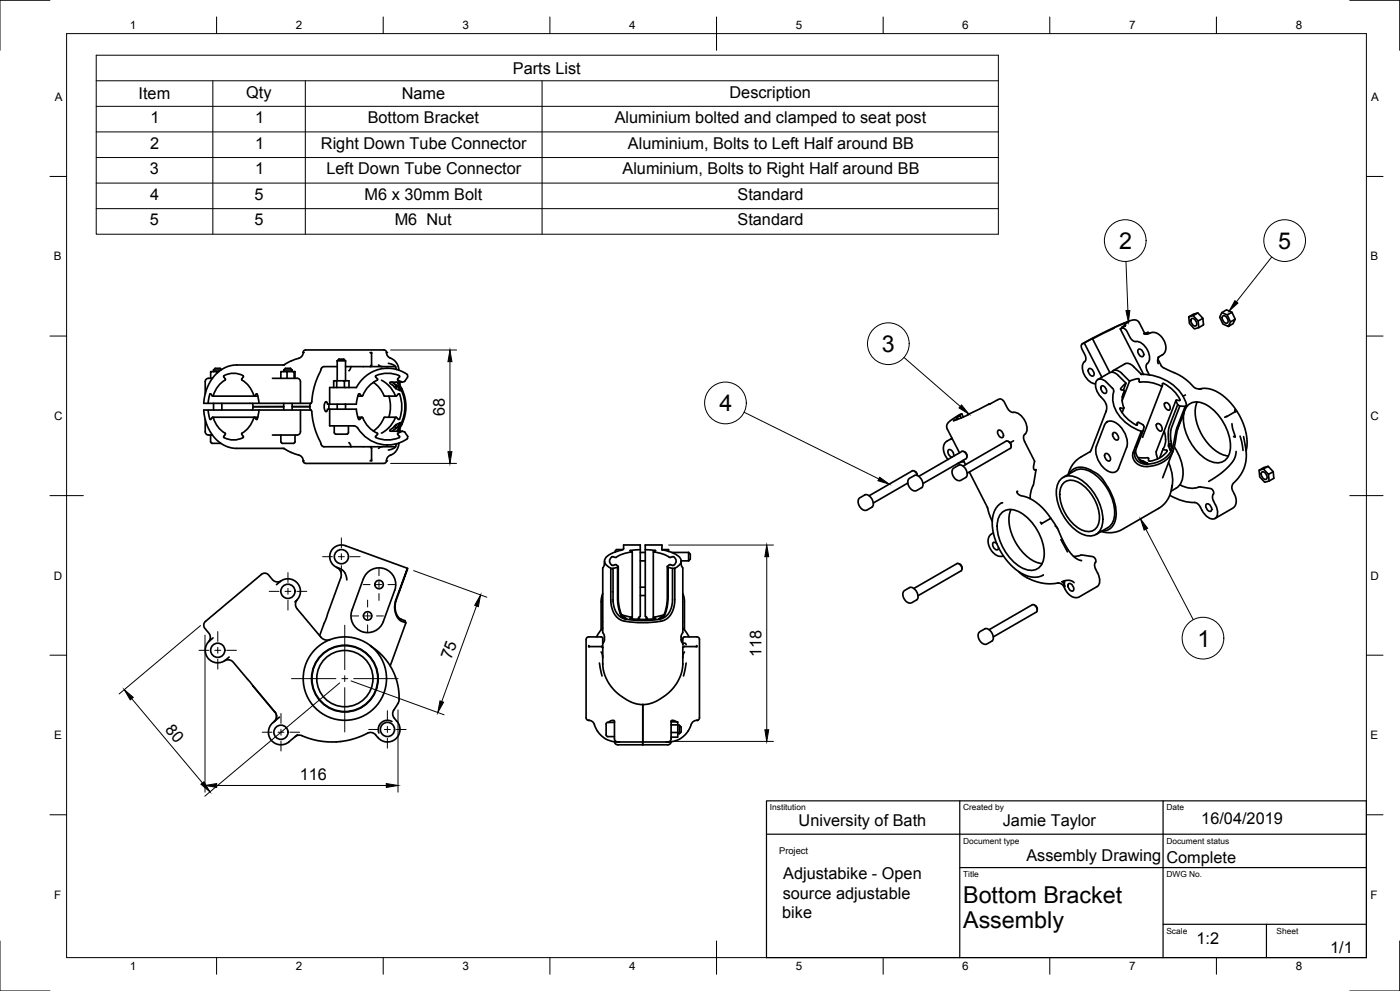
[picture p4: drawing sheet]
<svg xmlns="http://www.w3.org/2000/svg" width="377mm" height="267mm" viewBox="0 0 377 267" stroke-linecap="round" stroke-linejoin="round" font-family="sans-serif">
<g fill="none" stroke="#000" stroke-width=".46">
<path d="M57.5 99.6h2M57.5 99.6v.4M59.7 99.5l-.4-.4h-1.3l-.5 .5M76.4 99.6l.5-.5h1.3l.5 .5M76.4 99.6h2.3M76.4 99.6v.4M76.6 98.2h-12.8a9.4 9.4 0 0 0-8.5 7.9 3.6 3.6 0 0 0-.3 2.4h28.8l1-4.7 1.9-4.8M78.7 99.6v.4M82.3 94.2h20.2a1.16 1.16 0 0 1 1.6 1l.7 1 1.3 .7 .6 .6 .5 1 .3 1.2M82.3 94.2a.82 .82 0 0 0-.7 1.1 3.7 3.7 0 0 1-2.7 1.7l-2.4 1.2M90.8 97.1l.5-.5h1.3l.5 .5M90.8 97.1h2.3"/>
<path d="M90.8 98.7h-3.6l-.5 .2M90.8 97.1v5.4M93.1 98.7h1.4M93.1 97.1v5.4M94.5 98.7h12.1l.3 .8M94.5 98.7l-.5 1.1M99.7 94.9l.4 .2M100 94.9l.1 3.3-.4 .5M100.1 98.3h.1M100.1 94.9v.1M102 98.2l1 .5M104.1 99.1h.3"/>
<path d="M104.6 97.8l1.8 .7M293.4 99.2a1.3 1.3 0 0 1 1.1 2 1.3 1.3 0 0 1-1.1-2zM294.3 91.2l4.6 9.1 .7-.1 .8 .2 2.9 2.7-.7 1.9M294.4 91.1l-.1 .1M294.4 91.1l-2.3 1.2M302.2 88.1l.1 .1M302.3 88l.9-.7-.2-.1 1-.5-3.6 1.4-6.1 3.1M302.9 87.2l.1 .3M303.2 87.6l-.9 .5M303.2 87.6l-1.4 .9M305.4 98.7l2 2.1M305.4 98.7l-.9-.7-1.1-.2-3.6 1.9"/>
<path d="M306.7 94a1.3 1.3 0 0 1 1.2 1.9 1.3 1.3 0 0 1-1.2-1.9zM308.1 89.8l.9 .1 1.4-.4a3.9 3.9 0 0 1 3.1 5.6l-1.6 1.1M308.4 89.7l.9-.3-.8 .5M308.5 89.9l-1.8-3.3-.6-.4-1-.1-5.6 2.3-8 4.1M309.3 89.4l.3 .3M311.9 96.6l1 2a9.3 9.3 0 0 0 3.7 1.8l2.8 1.7 2.4 2.2 .8 .3 1 .1M312.3 96l-.5 .9 .2 1M320.2 85.3l1.2-.4 1.3-.7 1.3 1.5M321 85.7a1.3 1.3 0 0 1 1.1 2 1.3 1.3 0 0 1-1.1-2zM322.7 84.2l-1.2 .3-1.3 .8 .2 1.8 1.3 1.4 1.2-.3 1.3-.8-.2-1.7-1.3 .7-1.3-1.5M322.7 86.4l.2 1.8M329.1 84.1l1.5 .7 1.2-.8 .9 1.9"/>
<path d="M329.4 85a1.3 1.3 0 0 1 1.2 2 1.3 1.3 0 0 1-1.2-2zM330.6 84.8l.8 1.8M331.8 84l-1.4-.6-1.3 .7-.6 1.2 .9 1.9 1.5 .7 .5-1.3 1.3-.7-.5 1.2-1.3 .8M55.3 112.9v3.3a1.54 1.54 0 0 0 1.9 .9M56.1 110.3a3.7 3.7 0 0 0 .6 2.6l.1-.1M56.7 117.1v1.8M56.7 118.9a1.18 1.18 0 0 0 1.6 .4h1.2M56.8 106l.5 .6a8.1 8.1 0 0 1 3.4-4.4l-.5-.8a3.4 3.4 0 0 1 3.4-.9l.6 .1a1.37 1.37 0 0 1 1.4 .7l-.5 .9a8.3 8.3 0 0 1 3.4 4.4l.2-.1M56.8 106h-.1a3.6 3.6 0 0 0-.6 2.5M57.2 112.4l-.4 .5M57.2 112.4h.3M57.2 101.8h-.2a1.44 1.44 0 0 0-1.7 .9v3.3"/>
<path d="M57.3 112.3h12.1M57.3 106.6h12.1M57.5 112.4a7.6 7.6 0 0 0 3.2 4.3v.2M57.5 108.5v1.9M58.4 100.5v-.5h-1.7v1.8M58.4 100h.5M59.8 108.5v1.9M60.3 117.4l-.1 .1a3.7 3.7 0 0 0 4 .7l1.3-.4v-.4M60.7 116.9l-.4 .5M65.1 116.9l.4 .5M68 108.5l.2 1M68.2 109.5l-.2 .9"/>
<path d="M68.4 112.4a7.6 7.6 0 0 1-3.3 4.3v.2M68.5 112.3h.1M68.5 106.6h.1M68.6 106.5l.5-.5a3.6 3.6 0 0 1 .7 2.5M68.6 112.4l.4 .5M68.7 112.4h-.3M69.8 110.3a3.7 3.7 0 0 1-.7 2.6l-.1-.1M73.4 101.8h5.7a1.45 1.45 0 0 1 1.8 .9v5.8M75.7 101.8v-1.8h1.6v1.8M75.7 117.1v1.8M76.4 108.5v1.9M76.4 109.4l-8.2 .1"/>
<path d="M77.3 100h1.9v1.8M78.7 108.5v1.9M78.7 109.4h4.8M79.2 100h.3v1.8M79.5 117.1v1.8a1.22 1.22 0 0 1-1.6 .4h-1a.97 .97 0 0 1-1.2-.4M80.9 110.4v5.8a1.42 1.42 0 0 1-1.8 .9h-5.7M83.5 109.4l.1 1M83.6 108.5l-.1 .9M86.5 119.5l-1.9-4.9-.8-4.2h-28.8a10.4 10.4 0 0 0 7.3 10.1l1 .2h13.3M86.5 119.5l.2 .4M86.7 119.9l.5 .3h7.3M88.7 108.8v1.3"/>
<path d="M88.8 108.8h-.6l-.1-.6-.3-.1-.3 .4-.2 .8 .1 .8 .4 .7 .3-.1 .1-.6h.6M88.8 110.1v4.5h6.5l.6 .2 .4 .4M88.8 110.1h7.2a3.6 3.6 0 0 0 .8 2.8l.1-.1M89.9 104.3v-1.8h.8v1.8M90 114.6l.1 1.8a1.2 1.2 0 0 0 1.5 .4h1a.98 .98 0 0 0 1.3-.4v-1.8M90.7 102.5h2.1v1.8M90.8 108.8v1.3M92.8 102.5h1.2v1.8M93.1 108.8v1.3M94 119.1l.5 1.1M96 104.3h-7.2v4.5M96.4 112.3h1.1"/>
<path d="M96.4 106.6h1.1M97.4 112.4l-.5 .5M97.4 112.4h.3M97.7 112.4a8.2 8.2 0 0 0 4 4.3v.2M100.6 102.9a9.5 9.5 0 0 1 3 3.7M101.2 117.4l-.1 .2a7 7 0 0 0 6.6 0l-.1-.2M101.7 116.9l-.5 .5M102.7 102.3l2 1.4M103.4 112.4l-.9 1.8-1.9 1.8M103.6 112.3h3.1M103.6 106.6h3.1M103.6 112.3l-.2 .1"/>
<path d="M104.1 119.8h.3M104.7 103.7l1 1.3 .8 1.5h.3M104.7 115.2l-2 1.4M104.7 106.6a9.5 9.5 0 0 1 0 5.7M105.7 102.8l1.1 .8M106.2 114.8l-1.2 1v.2l3.4 .1 .6 .1 .8 1.3-.1 .6a9.3 9.3 0 0 1-13.3-2.9M106.2 104.1l-1.2-1v-.2l3.4-.1 .6-.1 .8-1.3-.1-.6a9.3 9.3 0 0 0-13.7 3.5M106.2 104.1l.6-.5 .4 .3-.6 .7zM106.5 112.4l-.8 1.5-1 1.3M106.5 114.4l.1-.1 .6 .6-.4 .4-.6-.5zM106.6 114.3l1.3-.6-.7 1.2M106.8 115.3l-1.1 .8"/>
<path d="M106.8 112.4l.5 .5M106.8 112.4h-.3M106.9 119.4l-.3 .8h-12.1M106.9 102.8l1.2 2.2M107.1 116.9l.5 .5M107.2 103.9l.7 1.3-1.3-.6M107.2 102.3l1.2 .5M107.2 102.3l-.1-.3 .6-.7a6.9 6.9 0 0 0-6.6 0l.6 .9a9.1 9.1 0 0 0-4.1 4.4l-.8-.6-.2 .1-.6 2.7h-7.2M107.2 102.8l.4 .7a11.2 11.2 0 0 1 0 11.9l-.4 .7M107.5 119.2l-.3 1.2-.5 1-.6 .6-1 .5M107.5 115.6v.5M107.5 102.8v.5"/>
<path d="M107.6 106.1a9.5 9.5 0 0 1 0 6.7M107.7 106.1l-.3-.1-.6 .5M107.7 112.8h-.4M107.7 102.8v.9M107.7 115.2v.9M108.1 113.9l-1.2 2.2M108.1 104.9a10.4 10.4 0 0 1 0 9M108.4 116.1l-1.2 .5-.1 .3M256.4 118l-1.8 1.1-.4 .7-.1 .9a4.7 4.7 0 0 0 1.3 3M256.4 117.9l-.3 .4M257.8 112.2h-.1M257.9 112.6l.1 .3"/>
<path d="M258.4 111.9l-.6 .3M258.4 111.9l.2-.1-.8 .6-.1 .2h.2l-.2 .2M258.6 111.8l.3 .7M259.1 111.4l-1.4 .8M259.5 112.2l-.4-.8-.6 .2-2.7 1.8-.8 1.1 .2 .9 3.3 6.5M266.3 108.8l-5.8 3-3.7 1.4 .9-.4M266.5 108.7l.1 .1M266.5 108.7l-.2 .1M266.7 108.7h-.2M266.7 108.7l2-1.1 1-.2 .7 .6 1.3 2.3 .9 .6a4.2 4.2 0 0 1 4 3.7 2.21 2.21 0 0 1-.8 2.5l-.1 .8 .3 .9M268.9 115.8a1.3 1.3 0 0 1 1.2 1.9 1.3 1.3 0 0 1-1.2-1.9zM271 118.7l-11.6 6.7"/>
<path d="M271 118.7a1.3 1.3 0 0 1 1.2 2l-11.7 6.7M271.6 118.8l.3 .2M271.9 118.9l.4 .6 .1 .7M273 118.6l-.9 .6M276 118.8l2.7 5.3-.3 1.4 .1 .8 .3 .2 .3-.1M296.5 106.8l.9 1 .6 1.1 .1 1-.2 .9M296.6 106.8a3.9 3.9 0 0 1-1.1-4.4 1.78 1.78 0 0 1 2.6 .5l1.8 1.8a1.84 1.84 0 0 1-.1 1.8 9.7 9.7 0 0 0 6.3 9.1l1.3 .5M296.7 103.9a1.3 1.3 0 0 1 1.2 1.9 1.3 1.3 0 0 1-1.2-1.9zM296.8 101.5l-4.7-9.2-.7 .3-.1 .7 1.1 2.6v1.1a3.3 3.3 0 0 0 0 4.4l.8 1a2.62 2.62 0 0 0 1.9 .9M297.5 114.5l-2.1 5.6a6.2 6.2 0 0 0 4.3 7.1 1.61 1.61 0 0 0 1.6-1.2M297.5 114.4a1.83 1.83 0 0 1 2.8-.7 6.5 6.5 0 0 1 3.2 6.7M298 110.6l-4.4 11"/>
<path d="M298.3 113.4l-.3 .3M298.9 100.3l-3.2 1.8M299.5 100.2a1.7 1.7 0 0 1 2.7 .3l2.1 2.1-2 5.2M299.9 116.4a1.3 1.3 0 0 1 1.2 2 1.3 1.3 0 0 1-1.2-2zM301.9 104.6l.2 .3M302.1 104.9l.7 .2 .1 .2M302.7 109.8l-.4 1.3M302.9 105.3l-.6 1.5M302.9 105.3a5.2 5.2 0 0 0-.2 4.6l-1-.1a8.2 8.2 0 0 0 4.6 4.6l.1-.1M303.3 103.1l-1.4 1.5M304.3 102.6a3.5 3.5 0 0 1 2.5-.6l.1 .8a12.6 12.6 0 0 1 6.2 1.1v-.1M306.4 114.3v-.5l.2-.2 1.3 .7 .3 .5-.3 1.1"/>
<path d="M306.4 113.8l-.3 .6M307.4 100.7a12.6 12.6 0 0 1 12 7.6l.2 .7M307.4 100.8h.1M308 100.8l-6.2-12.3 .8-.2 .6 .4 1.5 2.5 .9 .7a4.1 4.1 0 0 1 4 3.6 2.21 2.21 0 0 1-.8 2.6l-.1 .3a4 4 0 0 0 .9 2.5M311.6 114.2l.6-.2 .6 .5 .3 .9-.3 .6-.5-.1-.6-.6-.2-.7zM313.1 103.9l-5.3 13.8M313.1 103.8l.1-.6a8.1 8.1 0 0 1 4.6 4.5l-1 .1 .4 1.1M313.6 116.1l.4 2.3M313.8 108.5l.5-.1 .6 .4 .3 .8-.2 .7h-.6l-.5-.6-.3-.8zM314 118.4l-.2 1.4-.4 .9M314.8 119.5l.7-.1 .1 .6h-.8zM315.5 119.4l-.1-3.3 .2-1.1 2.2-5.7-.6-.4-2.3 6.3-.2 1.2 .1 3.1"/>
<path d="M315.6 120l-.4 1.2-.4-1.2M316.8 107.8l-5.4 13.8M318.9 110.9l-1.8 4.8M319.3 106.3l-.6 .3M319.6 109l-.4 .4-1.4-.1M319.6 109l-2.3 6.1-1.1 5.7a6.6 6.6 0 0 1-6 4.6l-1.9 .2-1.4-.4-1.2-1-.6-1.1 .1-1.1 .7-2.1 1.5-3.8 .5-.2-2.2 6-.1 .7 .3 .8a3.2 3.2 0 0 0 3.3 1.5 6.7 6.7 0 0 0 6.7-4.6l1-5 2.3-5.9M319.8 109.3a3.9 3.9 0 0 1 5.3-.3 13.7 13.7 0 0 1 6.3 12.1 3.6 3.6 0 0 1-5.3 3.1 13.5 13.5 0 0 1-7.3-12.5l.2-1zM322.5 108.2a10.6 10.6 0 0 0 1.9 9.8 9.8 9.8 0 0 0 6.5 4.7M323.1 104.7l1.4-.2 1.1 .1 2.1 .8 2.5 1.7 2.3 2.5 1.6 2.7 1.3 3.1 .5 3.4-.2 2.6M331.8 114l.2 1.2 .7 2.4M332.3 117.5l.4 .1zM332.6 110.3l.1 .5h.2"/>
<path d="M332.9 110.7l-3 1.6M334 117.4l.8 3.8M335 117.5l.7 4.3-.3 3.3-1.2 2.7-2 2.3-.4 .9 .1 .8 .8 1.6 .3 1.1a2.16 2.16 0 0 1-1 2.3l-4.7 2.7M76.5 120.7l2.4 1.2a3.6 3.6 0 0 1 2.7 1.7l.1 .4a.64 .64 0 0 0 .6 .7M99.7 120.2l.4 .4-.1 3.4M100.1 123.9v.1M100.1 120.6h.1M100.1 123.8l-.4 .2M103 120.2l-1 .5M105.1 122.5l-.6 .5-.4 .6a1.16 1.16 0 0 1-1.6 1.1h-20.2M106.4 120.4l-1.8 .7M234.9 136.5a2.22 2.22 0 0 0-1.9-3.3l-1.4 .8-.3 .4-.1 .9 .3 .9 .6 .7 .8 .5 .6-.1 1.4-.8"/>
<path d="M244.5 130l-9.3 5.4M244.8 129l1.5-1a2.22 2.22 0 0 1 1.9 3.3l-1.5 .8-1-.3-1.1-1.3-.1-.9zM246.3 126.8l.5 .3 .3 .7M247.1 127.8v.1l-.6-1-.8-.2-11.6 6.7M256.7 126.1l1.6-.9a2.22 2.22 0 0 1 1.9 3.3l-1.6 .9-1-.3-.7-.7-.4-.8v-1zM256.9 122.8a1.38 1.38 0 0 0-1.3-1.8 1.38 1.38 0 0 0 .8 2M259.1 121.5a1.3 1.3 0 0 1 1.1 1.9l-11.6 6.7M259.1 121.5l-11.6 6.7M259.5 123.9l.6 1.1M259.7 121.5l.6 .6 .2 .8M259.7 124.3h-.5l-1.3 .5M261.1 127l4.9 9.6"/>
<path d="M266 136.5l1.3 3.9M269.6 138.2a3.9 3.9 0 0 1 5.3-.2 13.7 13.7 0 0 1 6.3 12 3.6 3.6 0 0 1-5.3 3.1 13.5 13.5 0 0 1-7.2-12.5l.2-.9zM269.8 135.3a6.9 6.9 0 0 0-2.3 7.5l.9 3.2 2.2 4 2.7 3 1.8 1.2 1.5 .8a5.1 5.1 0 0 0 4.4-.2M272.3 137.1a10.6 10.6 0 0 0 1.9 9.9 9.8 9.8 0 0 0 6.5 4.7M273.9 132.2l.2 .6 .5 .4 3.1 1.1 2.5 1.8 2 2.2 2.7 3.9M274.1 132.2l-.2 .2M278.9 126.5l.2-.1-.8 4.2a7.3 7.3 0 0 0-.8 3.6M283 139.4l-2.5 1.5M285.6 129.2a3.8 3.8 0 0 1 5.2-.3 13.5 13.5 0 0 1 6.2 11.9 3.5 3.5 0 0 1-5.3 3 13.3 13.3 0 0 1-7.1-12.3l.2-.9zM286.4 128.5l3.2-1.9a5.1 5.1 0 0 1 5.7 1.4 13.4 13.4 0 0 1 4.8 11.4 3.8 3.8 0 0 1-1.7 2.6M286.5 130a3.4 3.4 0 0 1 4.3 0 11.5 11.5 0 0 1 5.3 10.2 2.99 2.99 0 0 1-4.4 2.5 11.3 11.3 0 0 1-6.2-10.6l.2-.8zM288 127.6a4.1 4.1 0 0 1 6.1-.9l2.3 1.6 2 2.8"/>
<path d="M293.7 121.5l-2.9 1.7-1.2 1-1.1 1.5-.7 2M297.8 122.1a1.3 1.3 0 0 1 1.1 1.9 1.3 1.3 0 0 1-1.1-1.9zM298.4 131.1a11.5 11.5 0 0 1 1.8 9.7 3.4 3.4 0 0 1-3.4 2.1M303.5 120.4l-2.2 5.6M305.9 121.2a4.2 4.2 0 0 0 1.4 2.9M306.9 123.7l.4 .2M307.3 123.9l.6 .2v.4l-.5-.3zM307.9 124.1l1.3 .6-1.3-.2M311.5 121.7l.3 1.8M313.3 120.8l-.9 2.5M313.3 120.8l.1 .2 1 .2a5.5 5.5 0 0 1-5 2.8l-.2-.8-2.7-.1M314.8 124.5a10.7 10.7 0 0 1 .8 7"/>
<path d="M315.7 130.6l-.1 .7a7.4 7.4 0 0 1-3.5 5.5l-10.6 6.1-2.3 .5-2.6-.4M316 121.2l-2.8 7.4M316.3 120.3a11.5 11.5 0 0 1 2.1 9 4.4 4.4 0 0 1-3 2.9M317.8 130.5a6.4 6.4 0 0 0 5.4 .5l3 .5 .6 .7v.8M325 135.6a1.3 1.3 0 0 1 1.2 2 1.3 1.3 0 0 1-1.2-2zM326.8 133l-.2 .6 .3 1.3a4 4 0 0 1 .6 4.5 2.12 2.12 0 0 1-2.9-.8l-1.8-2.9a1.76 1.76 0 0 0-1.7-.5 13.4 13.4 0 0 1-6-1.9M326.8 133h.1M333 121.5a7.2 7.2 0 0 1-3.4 5.3l-4 2.8M339.2 126.6l1.1-.4 1.3-.7 1.4 1.4M340 127a1.3 1.3 0 0 1 1.1 2 1.3 1.3 0 0 1-1.1-2zM341.6 125.5l-1.2 .3-1.2 .8 .1 1.7 1.4 1.5 1.2-.4 1.2-.7-.1-1.8-1.3 .8-1.4-1.5M341.7 127.7l.2 1.7"/>
<path d="M74.5 157.3a3.5 3.5 0 0 1 3.4-1.5 3.5 3.5 0 0 1 2.9 2.3 3.4 3.4 0 0 1-1.3 3.9M75.7 156.3l-.7 .3-.8-.1-.7-.4-1.6-1.7-.6-.2-.6 .2-14 11.7-1.5 1.3-.3 .7 .1 .7 1.6 2.1v.9l-.4 .9M90.6 152.7l.6 .3 .5 .7 .2 .9-.1 .8-5.7 15.7M90.9 152.8l1.2 .5 .7 .7 .5 1.1 .1 1M93 146.9l16.7 6M93 146.9a3.1 3.1 0 0 0-4 1.8 3.1 3.1 0 0 0 1.9 4.1M97.9 155.8a4.5 4.5 0 0 1 5.7-2.7 4.5 4.5 0 0 1 2.7 5.8l-3.1 8.4a4.5 4.5 0 0 1-5.7 2.7 4.5 4.5 0 0 1-2.7-5.8l3.1-8.4M162.4 159.7l-.5 2v7.8M162.8 151v1l-.4 .8v17.4l.4 .8v1.3l-.4 .9M166.4 152.7l-1.3 .3M167.4 148l.6-.3v-1h4.5v19.1l-.7 .9M167.4 148.1a7.5 7.5 0 0 0-4.4 2.2 1.56 1.56 0 0 0 .7 2.1l.8 .5"/>
<path d="M167.8 147.9l-1.8 .1-.3 .5M169.7 148.3l.6 .2a10.6 10.6 0 0 0-4.5 1.5 .97 .97 0 0 0-1.2-.1 .97 .97 0 0 0-.4 1.1 1.03 1.03 0 0 0 .5 1.1 1.03 1.03 0 0 0 1.2-.2l.6 .5M169.8 148.1v.2M170.3 148.5v18.1M172.5 158h1.3M172.5 150.9h1.3M172.5 148.7h1.3M172.5 147.9l-2.7 .2M173.8 147.9l2.7 .2M176 148.5v18.1M176.1 148.4v.2M176.1 148.5a11.1 11.1 0 0 1 4.4 1.5l.6-.2"/>
<path d="M176.5 148.1v.2M176.6 148.3l-.5 .1M178.3 147.9v-1.2h-4.5v19.1l.7 .9M178.3 147.9h1.8v.5M178.3 147.9a7.1 7.1 0 0 1 5.1 2.7 2.14 2.14 0 0 1-1.6 2.3M179.9 152.7l1.9 .2M181 148.7h4.5M181.1 152.2l-.8-.2-.6 .4M181.1 149.8a1.17 1.17 0 0 1 1 1.2 1.17 1.17 0 0 1-1 1.2M181.2 153l-.1 9.4-.8 2.4-1.4 1.4a18.3 18.3 0 0 1-9.4 .6l-.8-.2M181.8 152.9v8.9l-.2 1.5-.5 1.4-.7 1.1-.7 .7-1.1 .5a23.1 23.1 0 0 1-11.5-.2l-1.4-1.3-.6-1.1-.4-1.4-.2-10.1 .6 .1v8.7l.4 1.9 .5 1.2 .8 .9 1 .7 .9 .3M183.5 151v1l.4 .8v17.4l-.4 .8v1.3l.4 .9"/>
<path d="M183.5 150.9h2M183.9 159.7l.5 2v7.8M185.5 148.7l.4 .4v1.4l-.4 .4M185.5 148.7v2.2M258.3 151.7l.7 .6 .1 .8M258.9 153.6l-11.6 6.7M258.9 153.6a1.3 1.3 0 0 0-1.1-1.9l-11.6 6.7M267.6 143.4l-1.1 .9a4 4 0 0 0 3.4 5.4l.4-.1M268.5 146.3a.66 .66 0 0 0-1-.2 .66 .66 0 0 0 0 1l.4 .6a.56 .56 0 0 0 .6 .3 .56 .56 0 0 0 .5-.4v-.3M274.4 153.8l1.5 1.3 3.1 1.4a11.6 11.6 0 0 0 6.2 .4M280.2 140.5l.5 .3M280.6 140.8v.2"/>
<path d="M281 154.8h.1M284.2 141.5l.6 .7 2 4.3 1.6 2.4 1.5 1.4 1.4 .6M285 156.9l.7 .1 .6 .5 1.3 2.1a2.5 2.5 0 0 0 3.2 1l4.7-2.7M285.8 145.2l1.8 3.3M286.9 156.3l-.2 .7 .1 .9-.7-1.3 .2-.1 1.8-.3 .6 .2 .6 .4M287.9 157.1a1.3 1.3 0 0 1 1.1 1.9 1.3 1.3 0 0 1-1.1-1.9zM289.2 149.7l2.3-.3 2.9 .4 .7 .7v.8M295.1 151.3l-.2 1 .8 1.9M295.1 151.3h.1M295.7 154.2l.5 1.3a2.2 2.2 0 0 1-.7 2.4M298.4 142l-3.2 1.8M56.5 172.4a3.4 3.4 0 0 0-.4 4.8 3.4 3.4 0 0 0 4.7 .4l.9-.8"/>
<path d="M57.4 171.7l-.9 .8M60.5 177.8l1.2-.2 1.1 .6 11.3 13.5a1.75 1.75 0 0 1-.2 2.5M80.1 161.4a2.01 2.01 0 0 0 .3 2.9l6.3 7.5 1.1 .4 1.1-.1M99.7 173.7l3.3 2.8 1.5 1.8 1 1.6 .9 2 .7 2.4 .4 3.9M109.3 167.6l-1.4-.6-.9-.8-.5-1.5-.2-1.5 .2-1.5 3.2-8.8-3.2 9.2v1.8l.4 1.6a2.59 2.59 0 0 0 2.1 1.5l.3 .6-4.2 11.6M157.9 172.1v21.1M158.6 173.7l.2 .3-.2 .1M158.6 174h3.4l.4 .3M161.5 178.4l.7 3.5M161.9 175.5l.4 1 .1 2.8 .3 1.7 1 2.5 1 1.4 1.8 1.8 2.6 1.8 2 .8 2.1 .3M161.9 171.4h-3.3l-.5 .2-.2 .5M161.9 171.4a1.08 1.08 0 0 1 .5 1.4v4.3"/>
<path d="M162.4 169l-1.7 2.4M167.3 165.7l-.6-1.6-.3-2.6v-8.8l.1-.3 .1 9.5 .6 3 .6 1M167.3 165.7l1 .4h-.7zM167.4 165.4l2.9 .7-.6 .3M167.6 166.1l1.3 .5-.6-.5M169.8 166.4v.1a20.4 20.4 0 0 0 6.8-.1h-.1M172.2 166v.7M172.5 160.3h1.3M174 166v.7M176.1 166.2l.5 .2M176.1 166.1v.1M178 166.1l1-.4-.3 .4z"/>
<path d="M178.7 166.1l-1.3 .5 .6-.5M178.9 165.4l-2.8 .7M179 165.7l.6-1.6 .3-2.6v-8.8l-.2-.3v9.5l-.6 3-.6 1M183.9 174.1v3M183.9 169l1.7 2.4M184.4 175.5l-.5 1v2.8l-.3 1.7-1 2.5-1 1.4-1.8 1.8-2.6 1.8-2 .8-2 .3M184.8 178.4l-.7 3.5M184.8 173.5a.45 .45 0 0 0-.4-.4 .45 .45 0 0 0-.5 .4v-.8a1.05 1.05 0 0 1 .5-1.3h3.3a1.51 1.51 0 0 1 .7 2v18.9a1.14 1.14 0 0 1-1.1 1.6 2.89 2.89 0 0 0-1.4 1.8l-1.2 1.9-1.4 1.2-1.8 .7-2.1 .2M187.5 174l.2 .1M187.7 174h-3.4l-.4 .3M187.7 173.7l-.2 .3M246.9 161.4a2.22 2.22 0 0 0-1.9-3.3l-1.4 .9-.3 .3-.1 1 .4 .9 .5 .7 .9 .4 .6-.1 1.3-.8"/>
<path d="M266.4 169.5l11.6-6.7a1.3 1.3 0 0 1 1.2 1.9l-11.6 6.7M267.2 172.5a2.22 2.22 0 0 0-1.9-3.3l-1.3 .8-.4 .4-.1 .9 .4 1 .6 .8 .8 .3 .5-.1 1.4-.8M278.6 162.8l.3 .2M278.9 163l.5 .6v.6M73.5 194.5a3.4 3.4 0 0 0-.4 4.7 3.4 3.4 0 0 0 4.7 .5l2.4-2M75.3 193l-1.8 1.5M101.2 197.8l.6 .7M101.2 197.8a2.6 2.6 0 0 0-3.2 0l-2.5 1-2.8 .6a20.6 20.6 0 0 1-11.7-1.5h-.8l-.7 .4M105.6 194.2l-1.4-.4-.7 .2-.8 .5-.7 1.3 .1 1.5M106.1 191.1a2.25 2.25 0 0 0 .8 3.1 3.4 3.4 0 0 1-.4 4.7 3.4 3.4 0 0 1-4.7-.4M107.5 188.2l-.3 1.1-1.2 1.9M157.9 193.2a.81 .81 0 0 0 1.1 .7l.7 .4 .4 .7"/>
<path d="M160.1 195l1.1 2.1 1.8 1.7 1.8 .7 2.1 .2M163.7 198.2h1.8M165.5 194.4h-1.8a1.24 1.24 0 0 0-.4 1.6v.9a.98 .98 0 0 0 .4 1.3M165.5 194.2l-.1-.3-.3-.1-1.1 .6M165.5 194.1v3.8a1.43 1.43 0 0 0 .9 1.8h13.5a.9 .9 0 0 0 .9-.9M173.2 189.6l-.1 10.8M180.8 197.1h1.8v1.3h-1.8M180.8 194.3h1.8v.8h-1.8M180.8 194.2l.1-.3 .3-.1 1 .5M180.8 194.1v4.7M180.8 199.6a.9 .9 0 0 1-.9 .8h-13.5a.9 .9 0 0 1-.9-.8M182.6 197.4h.4"/>
<path d="M182.6 195.2h.4M182.6 195.1v2M183 195.2l.5 .5v1.3l-.5 .4M183 195.2v2.2"/>
<circle cx="77.6" cy="159.1" r="1.91"/>
<circle cx="92" cy="149.8" r="1.91"/>
<circle cx="102.1" cy="157.3" r="1.13"/>
<circle cx="58.7" cy="175" r="1.91"/>
<circle cx="99" cy="165.8" r="1.13"/>
<circle cx="75.7" cy="197.1" r="1.91"/>
<circle cx="92.9" cy="182.6" r="11.2"/>
<circle cx="92.9" cy="182.6" r="8.9"/>
<circle cx="92.9" cy="182.6" r="7.6"/>
<circle cx="92.9" cy="182.6" r="9"/>
<circle cx="104.4" cy="196.3" r="1.91"/>
</g>
<g fill="#000">
<circle cx="81.7" cy="94.9" r=".23"/>
<circle cx="104.1" cy="94.9" r=".23"/>
<circle cx="81.7" cy="124" r=".23"/>
<circle cx="104.1" cy="124" r=".23"/>
<circle cx="269.8" cy="135.3" r=".23"/>
<circle cx="178.3" cy="147.9" r=".23"/>
<circle cx="158.6" cy="193.9" r=".23"/>
<circle cx="187.7" cy="193.9" r=".23"/>
</g>
<g fill="none" stroke="#000" stroke-width=".27">
<path d="M13.5 .1h-13.5v13.4M17.9 9h350.2v248.7h-350.2zM25.9 14.9h243v48.1h-243zM58.3 4.6v4.4M103.2 4.6v4.4M148.1 4.6v4.4M193 4.6v8.9M237.9 4.6v4.4M282.8 4.6v4.4M327.7 4.6v4.4M363.6 .1h13.4v13.4M25.9 21.7h243"/>
<path d="M25.9 28.6h243M25.9 35.5h243M57.3 21.7v41.3M82.2 21.7v41.3M146 21.7v41.3M13.5 47.5h4.4M25.9 42.4h243M25.9 49.3h243M25.9 56.2h243M368.1 47.5h4.5M303.3 70.4l.5 13.2M342.6 69.2l-9.6 12"/>
<path d="M13.5 90.4h4.4M105.2 94.2h17.8M121.2 97.3v24.3M243.5 96.2l15.2 13.2M368.1 90.4h4.5M200.4 110.9l36.3 18M13.5 133.4h8.9M105.2 124.7h17.8M363.6 133.4h9M72.5 159.1h2.7M76.8 159.1h1.6M77.6 154.1v2.7"/>
<path d="M77.6 158.4v1.5M80 159.1h2.6M86.9 149.8h2.6M91.1 149.8h1.7M92 144.8v2.6M92 149v1.6M92 152.2v2.7M94.3 149.8h2.7M97.8 157.3h1.9M101.3 157.3h1.6M102.1 153.1v1.8M102.1 156.5v1.6"/>
<path d="M102.1 159.7v1.9M104.5 157.3h1.9M111.4 153.6l19.7 7.1M180.1 146.7h28.2M206.5 149.8v46.6M308.7 142.4l12.7 24.4M13.5 176.3h4.4M53.6 175h2.6M54 168.4l-21.9 18.4M55.2 170.9v42.3M57.8 175h1.7M58.7 170v2.6"/>
<path d="M58.7 174.2v1.6M58.7 177.4v2.7M61.1 175h2.6M77.6 161.6v2.6M92.9 168.3v11.9M94.7 165.8h1.9M98.2 165.8h1.6M99 161.5v1.9M99 165v1.6M99 168.2v1.8M101.4 165.8h1.9M128.4 163.1l-9.4 25.7"/>
<path d="M368.1 176.3h4.5M35.5 188l19 22.7M70.6 197.1h2.7M74.9 197.1h1.6M75.7 192v2.7M75.7 196.3v1.6M75.7 199.5v2.6M78.1 197.1h2.6M78.5 182.6h12M91.5 183.8l-36.3 30.5M92.1 182.6h1.6M92.9 181.8v1.6"/>
<path d="M92.9 185.1v11.9M94.6 183.2l25 9.2M95.3 182.6h11.9M99.3 196.3h2.7M103.5 196.3h1.7M104.3 191.3v2.6M104.3 195.5v1.6M104.3 198.7v2.7M106.8 196.3h2.6M107.2 191.1v22.1M181.7 199.5h26.6M13.5 219.3h4.4"/>
<path d="M58.4 211.4h45.7M368.1 219.3h4.5M0 253.2v13.5h13.5M58.3 257.7v4.5M103.2 257.7v4.5M148.1 257.7v4.5M193 253.2v9M237.9 257.7v4.5M282.8 257.7v4.5M327.7 257.7v4.5M377 253.2v13.5h-13.4"/>
<circle cx="303.1" cy="64.8" r="5.6"/>
<circle cx="346.1" cy="64.8" r="5.6"/>
<circle cx="239.3" cy="92.5" r="5.6"/>
<circle cx="195.4" cy="108.4" r="5.6"/>
<circle cx="324" cy="171.7" r="5.6"/>
</g>
<path d="M206.5 215.5h161.6v42.2h-161.6zM258.5 215.5v42.2M313.3 215.5v42.2M206.5 224.5h161.6M258.5 233.5h109.6M313.3 248.7h54.8M341.1 248.7v9" fill="none" stroke="#000" stroke-width=".32"/>
<g fill="#000" stroke="#000" stroke-width=".27">
<path d="M121.2 94.2l.5 3.1h-1zM303.3 83.6h1.1l-.4 3.1zM332.6 80.9l.9 .7-2.4 2.1zM259 109l2 2.5-2.7-1.7zM120.7 121.6h1l-.5 3.1zM237 128.4l2.6 1.9-3.1-.9zM206.5 146.7l.6 3.1h-1.1zM307.2 139.7l1.9 2.5-.9 .5zM129.4 160.1l-.5 3.2-1-.4zM33.5 185.6l2.4 2.1-.8 .7zM118.5 188.6l1 .4-1.6 2.8zM206 196.4h1.1l-.6 3.1z"/>
<path d="M54.1 211l.8-.6 1.7 2.7zM55.2 211.4l3.2-.5v1zM104.1 210.9l3.1 .5-3.1 .5z"/>
</g>
<g font-size="6.3">
<text x="301.4" y="67">2</text>
<text x="344.3" y="67">5</text>
<text x="237.5" y="94.7">3</text>
<text x="193.8" y="110.7">4</text>
<text x="322.5" y="174">1</text>
<text x="259.4" y="242.9">Bottom Bracket</text>
<text x="259.4" y="249.6">Assembly</text>
</g>
<g font-size="4.4">
<text x="138.2" y="19.8">Parts List</text>
<text x="37.3" y="26.7">Item</text>
<text x="66.3" y="26.3">Qty</text>
<text x="108.2" y="26.7">Name</text>
<text x="196.5" y="26.3">Description</text>
<text x="40.6" y="33.1">1</text>
<text x="68.7" y="33.1">1</text>
<text x="99" y="33.1">Bottom Bracket</text>
<text x="165.6" y="33.1">Aluminium bolted and clamped to seat post</text>
<text x="40.5" y="40">2</text>
<text x="68.7" y="40">1</text>
<text x="86.4" y="40">Right Down Tube Connector</text>
<text x="169.2" y="40">Aluminium, Bolts to Left Half around BB</text>
<text x="40.4" y="46.9">3</text>
<text x="68.7" y="46.9">1</text>
<text x="87.9" y="46.9">Left Down Tube Connector</text>
<text x="167.7" y="46.9">Aluminium, Bolts to Right Half around BB</text>
<text x="40.5" y="53.8">4</text>
<text x="68.6" y="53.8">5</text>
<text x="98.2" y="53.8">M6 x 30mm Bolt</text>
<text x="198.7" y="53.8">Standard</text>
<text x="40.4" y="60.6">5</text>
<text x="68.6" y="60.6">5</text>
<text x="106.3" y="60.6">M6 Nut</text>
<text x="198.7" y="60.7">Standard</text>
<text x="119.8" y="111.9" transform="rotate(-90 119.8 111.9)">68</text>
<text x="121.5" y="177.8" transform="rotate(-70 121.5 177.8)">75</text>
<text x="205.2" y="176.7" transform="rotate(-90 205.2 176.7)">118</text>
<text x="44.4" y="196.4" transform="rotate(50 44.4 196.4)">80</text>
<text x="80.7" y="210">116</text>
<text x="323.6" y="221.9">16/04/2019</text>
<text x="215.1" y="222.3">University of Bath</text>
<text x="270.1" y="222.3">Jamie Taylor</text>
<text x="276.5" y="231.7">Assembly Drawing</text>
<text x="314.2" y="232.1">Complete</text>
<text x="211" y="236.6">Adjustabike - Open</text>
<text x="210.8" y="241.9">source adjustable</text>
<text x="210.7" y="247.1">bike</text>
<text x="322.3" y="254.1">1:2</text>
<text x="358.3" y="256.5">1/1</text>
</g>
<g font-size="3.1">
<text x="35" y="7.9">1</text>
<text x="79.7" y="7.9">2</text>
<text x="124.6" y="7.9">3</text>
<text x="169.4" y="7.9">4</text>
<text x="214.4" y="7.9">5</text>
<text x="259.2" y="7.9">6</text>
<text x="304.2" y="7.9">7</text>
<text x="349" y="7.9">8</text>
<text x="14.7" y="27.2">A</text>
<text x="369.4" y="27.2">A</text>
<text x="14.5" y="70.1">B</text>
<text x="369.1" y="70.1">B</text>
<text x="14.6" y="113">C</text>
<text x="369.2" y="113">C</text>
<text x="14.5" y="156">D</text>
<text x="369.1" y="156">D</text>
<text x="14.6" y="198.9">E</text>
<text x="369.2" y="198.9">E</text>
<text x="14.6" y="241.9">F</text>
<text x="369.2" y="241.9">F</text>
<text x="35" y="261.1">1</text>
<text x="79.7" y="261.1">2</text>
<text x="124.6" y="261.1">3</text>
<text x="169.4" y="261.1">4</text>
<text x="214.4" y="261.1">5</text>
<text x="259.2" y="261.1">6</text>
<text x="304.2" y="261.1">7</text>
<text x="349" y="261.1">8</text>
</g>
<text font-size="2.5" x="209.9" y="229.9">Project</text>
<g font-size="2.3">
<text x="207.4" y="218">Institution</text>
<text x="259.4" y="218">Created by</text>
<text x="314.2" y="218">Date</text>
<text x="259.4" y="227">Document type</text>
<text x="314.2" y="227">Document status</text>
<text x="259.4" y="236">Title</text>
<text x="314.2" y="236">DWG No.</text>
<text x="314.2" y="251.3">Scale</text>
<text x="343.8" y="251.3">Sheet</text>
</g>
</svg>
